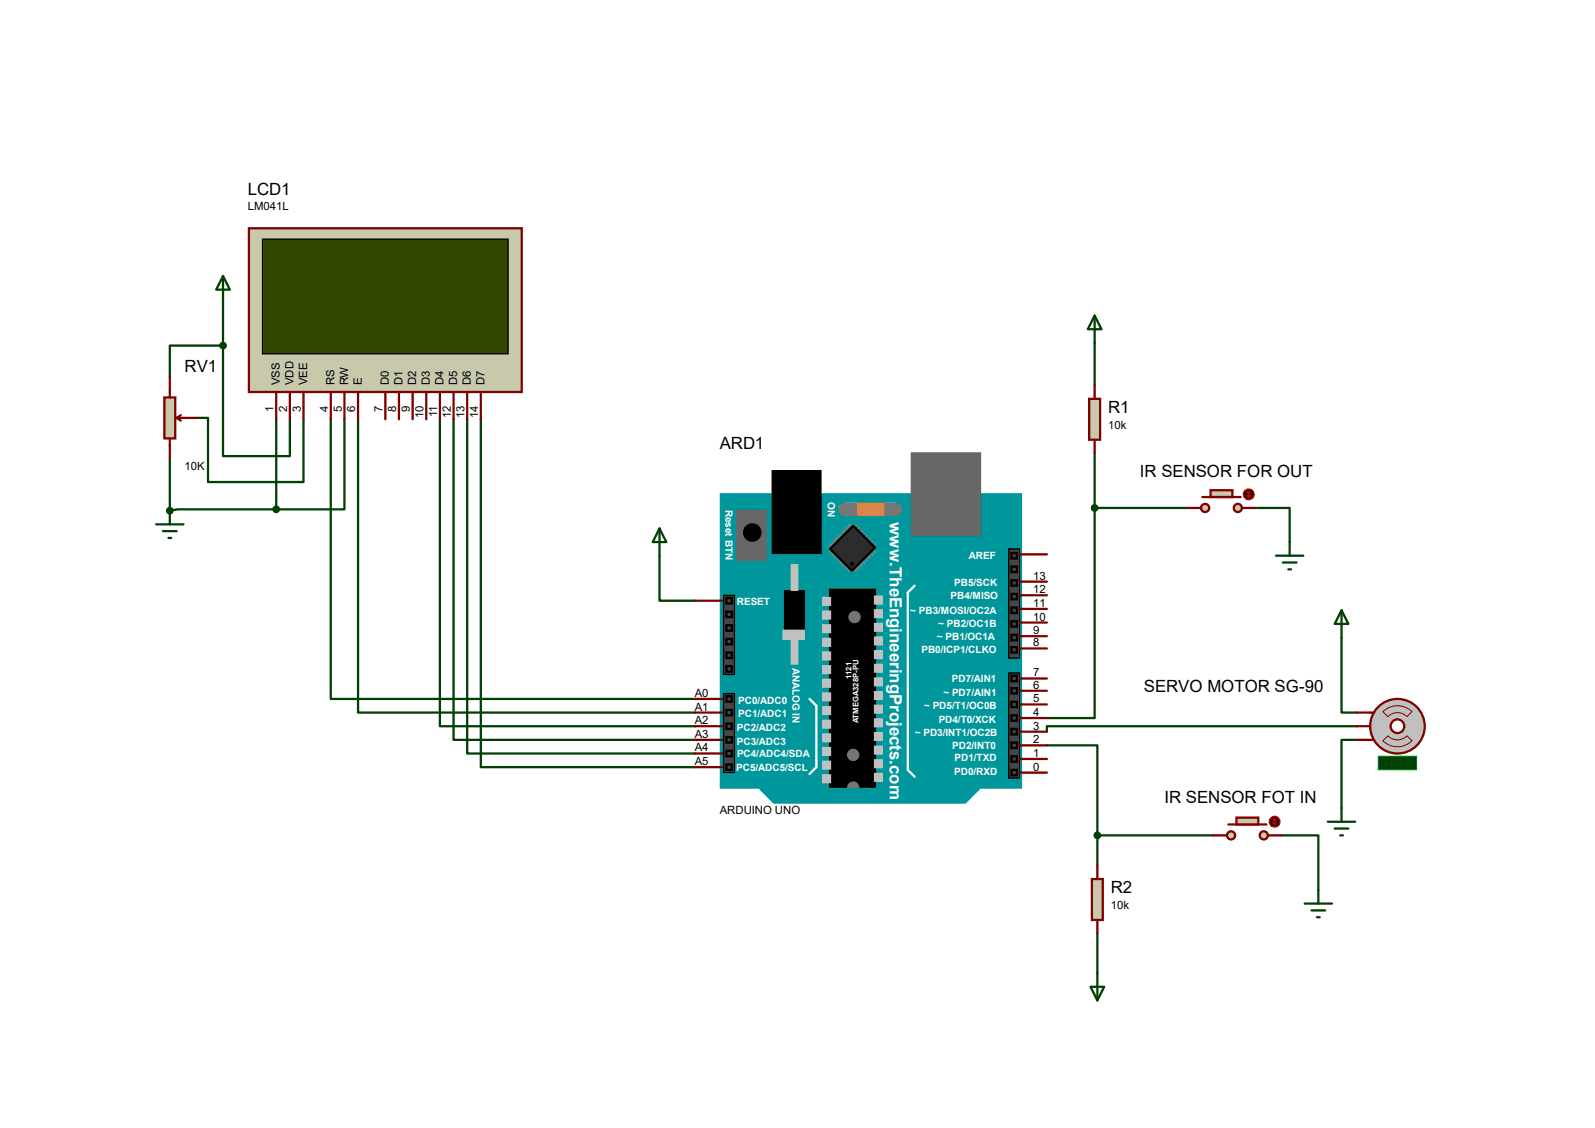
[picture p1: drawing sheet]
<svg xmlns="http://www.w3.org/2000/svg" width="297mm" height="210mm" viewBox="0 0 297 210" stroke-linecap="round" stroke-linejoin="round" font-family="sans-serif">
<path d="M41.5 56.5v7.8M36.7 77.8h2v11.9h17.8v-11.6M41.5 64.3v20.6h12.5v-6.8M41.5 64.3h-9.9v5.9M61.6 78.1v52h67.8M66.7 78.1v54.6h62.7M81.9 78.1v57.1h47.5M84.5 78.1v59.7h44.9M87 78.1v62.2h42.4M89.5 78.1v64.7h39.9M31.6 85.4v9.7M122.8 103.5v8.3h6.6" fill="none" stroke="#004000" stroke-width=".42"/>
<circle cx="31.6" cy="95.1" r=".21" fill="#004000"/>
<g fill="none" stroke="#004000" stroke-width=".42">
<path d="M51.4 78.1v16.7M64.1 78.1v16.7h-12.7M203.8 63.8v7.9M51.4 94.8h-18.3l-1.5 .3M203.8 94.6v39.1h-8.9M203.8 84.4v10.2M203.8 94.6h17.3M233.8 94.6h6.4v6.3M249.8 118.7v14h2.8M194.9 138.8h9.4v16.7M252.6 135.2h-57.7v1M252.6 137.8h-2.8v12.7"/>
<path d="M204.3 155.5v5.6M204.3 155.5h21.6M238.6 155.5h6.9v10.2M204.3 173.8v7.4"/>
</g>
<path d="M134.2 92h55.9v54.6h-55.9z" fill="#00979c" stroke="#00979c" stroke-width=".42"/>
<g fill="#686767" stroke="#686767" stroke-width=".42">
<path d="M169.8 84.4h12.7v15.3h-12.7z"/>
<path d="M137.3 95.1h5.3v9.1h-5.3z"/>
</g>
<g fill="#000" stroke="#000" stroke-width=".42">
<path d="M143.9 87.7h8.9v15.3h-8.9zM146.2 110.1h3.5v8.9h-3.5zM154.6 109.8h8.3v36.8h-8.3z"/>
<circle cx="140.1" cy="99.1" r="1.52"/>
</g>
<path d="M170.3 109.1l-1.3 1.2v33l1.3 1.3M150.7 130.1l1.3 1.3v11.4l-1.3 1.3" fill="none" stroke="#fff" stroke-width=".42"/>
<g fill="#c0c0c0" stroke="#c0c0c0" stroke-width=".42">
<path d="M162.9 111.1h1.3v1.3h-1.3z"/>
<path d="M162.9 113.6h1.3v1.3h-1.3z"/>
<path d="M162.9 116.2h1.3v1.2h-1.3z"/>
<path d="M162.9 118.7h1.3v1.3h-1.3z"/>
<path d="M162.9 121.2h1.3v1.3h-1.3z"/>
<path d="M162.9 123.8h1.3v1.3h-1.3z"/>
<path d="M162.9 126.3h1.3v1.3h-1.3z"/>
<path d="M162.9 128.9h1.3v1.2h-1.3z"/>
<path d="M162.9 131.4h1.3v1.3h-1.3z"/>
<path d="M162.9 133.9h1.3v1.3h-1.3z"/>
<path d="M162.9 136.5h1.3v1.3h-1.3z"/>
<path d="M162.9 139h1.3v1.3h-1.3z"/>
<path d="M162.9 141.6h1.3v1.2h-1.3z"/>
<path d="M162.9 144.1h1.3v1.3h-1.3z"/>
<path d="M153.3 111.3h1.3v1.3h-1.3z"/>
<path d="M153.3 113.9h1.3v1.2h-1.3z"/>
<path d="M153.3 116.4h1.3v1.3h-1.3z"/>
<path d="M153.3 119h1.3v1.2h-1.3z"/>
<path d="M153.3 121.5h1.3v1.3h-1.3z"/>
<path d="M153.3 124h1.3v1.3h-1.3z"/>
<path d="M153.3 126.6h1.3v1.2h-1.3z"/>
<path d="M153.3 129.1h1.3v1.3h-1.3z"/>
<path d="M153.3 131.7h1.3v1.2h-1.3z"/>
<path d="M153.3 134.2h1.3v1.3h-1.3z"/>
<path d="M153.3 136.7h1.3v1.3h-1.3z"/>
<path d="M153.3 139.3h1.3v1.2h-1.3z"/>
<path d="M153.3 141.8h1.3v1.3h-1.3z"/>
<path d="M153.3 144.4h1.3v1.2h-1.3z"/>
<path d="M145.9 117.4h3.8v1.6h-3.8z"/>
<path d="M147.4 105.2h1.1v4.6h-1.1z"/>
<path d="M147.4 119h1.1v4.5h-1.1z"/>
</g>
<path d="M157.4 94.8h9.4" fill="none" stroke="#757575" stroke-width="2.5"/>
<path d="M159.9 93.8h4.6v2h-4.6z" fill="#ff8000" stroke="#ff8000" stroke-width=".42"/>
<g fill="none" stroke="#808080" stroke-width=".47">
<path d="M156.1 99.9l.5 .5M156.6 99.4l.5 .5M157.1 98.9l.5 .5M157.6 98.4l.5 .5M158.1 97.9l.5 .5M159.4 97.9l-.5 .5M159.9 98.4l-.5 .5M160.4 98.9l-.5 .5M160.9 99.4l-.5 .5M161.4 99.9l-.5 .5M154.6 101.4l.5 .5M155.1 100.9l.5 .5"/>
<path d="M155.1 102.2l-.5 .5M155.6 100.4l.5 .5M155.6 102.7l-.5 .5M156.1 103.2l-.5 .5M156.6 103.7l-.5 .5M157.1 104.2l-.5 .5M157.6 104.7l-.5 .5M158.1 105.2l-.5 .5M158.6 105.7l-.5 .6M158.9 105.7l.5 .6M159.4 105.2l.5 .5M159.9 104.7l.5 .5"/>
<path d="M160.4 104.2l.5 .5M160.9 103.7l.5 .5M161.4 103.2l.5 .5M161.9 102.7l.5 .5M161.9 100.4l-.5 .5M162.4 102.2l.5 .5M162.4 100.9l-.5 .5M162.9 101.4l-.5 .5"/>
</g>
<path d="M154.6 102.2l4.3-4.3 4 4-4.3 4.4z" fill="#2c2c2c" stroke="#000" stroke-width=".42"/>
<circle cx="158.6" cy="105" r=".3" fill="#000" stroke="#000" stroke-width=".19"/>
<path d="M187.8 102.2h2.1v20.3h-2.1z" fill="#464646" stroke="#000" stroke-width=".25"/>
<circle cx="158.9" cy="140.5" r="1.06" fill="#757575" stroke="#757575" stroke-width=".19"/>
<g fill="#464646" stroke="#000" stroke-width=".42">
<path d="M188.3 103h1.1v1h-1.1z"/>
<path d="M188.3 108h1.1v1.1h-1.1z"/>
<path d="M188.3 110.6h1.1v1h-1.1z"/>
<path d="M188.3 113.1h1.1v1h-1.1z"/>
<path d="M188.3 115.7h1.1v1h-1.1z"/>
<path d="M188.3 118.2h1.1v1h-1.1z"/>
<path d="M188.3 105.5h1.1v1h-1.1z"/>
<path d="M188.3 120.5h1.1v1h-1.1z"/>
</g>
<g fill="#757575" stroke="#757575" stroke-width=".19">
<circle cx="159.1" cy="114.9" r="1.06"/>
<circle cx="158.9" cy="146.6" r="1.06"/>
</g>
<path d="M141.6 146.9h40.6l-2.5 2.5h-35.6z" fill="#00979c" stroke="#00979c" stroke-width=".42"/>
<g fill="#464646" stroke="#000" stroke-width=".25">
<path d="M134.7 110.8h2.1v14.8h-2.1z"/>
<path d="M187.8 125.3h2.1v19.6h-2.1z"/>
<path d="M134.7 129.1h2.1v14.7h-2.1z"/>
</g>
<g fill="#464646" stroke="#000" stroke-width=".42">
<path d="M135.3 113.9h1v1h-1z"/>
<path d="M135.3 119h1v1h-1z"/>
<path d="M135.3 124h1v1.1h-1z"/>
<path d="M135.3 121.5h1v1h-1z"/>
<path d="M135.3 116.4h1v1h-1z"/>
<path d="M135.3 111.3h1v1.1h-1z"/>
<path d="M188.3 125.8h1.1v1h-1.1z"/>
<path d="M188.3 128.1h1.1v1h-1.1z"/>
<path d="M188.3 130.6h1.1v1.1h-1.1z"/>
<path d="M188.3 133.2h1.1v1h-1.1z"/>
<path d="M188.3 135.7h1.1v1h-1.1z"/>
<path d="M188.3 138.3h1.1v1h-1.1z"/>
<path d="M188.3 140.8h1.1v1h-1.1z"/>
<path d="M188.3 143.3h1.1v1.1h-1.1z"/>
<path d="M135.3 129.6h1v1h-1z"/>
<path d="M135.3 132.2h1v1h-1z"/>
<path d="M135.3 134.7h1v1h-1z"/>
<path d="M135.3 137.2h1v1.1h-1z"/>
<path d="M135.3 139.8h1v1h-1z"/>
<path d="M135.3 142.3h1v1h-1z"/>
</g>
<g fill="none" stroke="#800000" stroke-width=".42">
<path d="M129.4 111.8h5.1M189.9 118.4h5M189.9 115.9h5M189.9 113.4h5M189.9 110.8h5M189.9 108.3h5M189.9 103.2h5M129.4 137.8h5.1M129.4 135.2h5.1M129.4 132.7h5.1M129.4 130.1h5.1M189.9 138.8h5"/>
<path d="M189.9 136.2h5M189.9 133.7h5M189.9 131.1h5M189.9 128.6h5M189.9 126.3h5M189.9 120.7h5M129.4 142.8h5.1M129.4 140.3h5.1M189.9 143.8h5M189.9 141.3h5"/>
</g>
<path d="M46.4 42.5h50.8v30.5h-50.8z" fill="#c8c8aa" stroke="#800000" stroke-width=".42"/>
<path d="M48.9 44.5h45.7v21.4h-45.7z" fill="#324600" stroke="#000" stroke-width=".25"/>
<g fill="none" stroke="#800000" stroke-width=".42">
<path d="M51.4 73v5.1M54 73v5.1M56.5 73v5.1M61.6 73v5.1M64.1 73v5.1M66.7 73v5.1M71.8 73v5.1M74.3 73v5.1M76.8 73v5.1M79.4 73v5.1M81.9 73v5.1M84.5 73v5.1"/>
<path d="M87 73v5.1M89.5 73v5.1"/>
</g>
<path d="M41.5 51.4l1.3 2.5h-2.5zM41.5 51.4v5.1M29.1 97.6h5.1M30.4 98.9h2.5M31.6 95.1v2.5M122.8 98.4l1.3 2.5h-2.6zM122.8 98.4v5.1M31.4 100.2h.5" fill="none" stroke="#004000" stroke-width=".42"/>
<path d="M30.6 74h2v7.6h-2z" fill="#c8c8aa" stroke="#800000" stroke-width=".42"/>
<path d="M31.6 70.2v3.8M32.9 77.8l.8 .5M32.9 77.8h3.8M33.7 77.3l-.8 .5M31.6 81.6v3.8" fill="none" stroke="#800000" stroke-width=".42"/>
<g fill="#004000" stroke="#004000" stroke-width=".42">
<circle cx="41.5" cy="64.3" r=".51"/>
<circle cx="31.6" cy="95.1" r=".51"/>
<circle cx="51.4" cy="94.8" r=".51"/>
</g>
<path d="M202.8 74.3h2.1v7.6h-2.1z" fill="#c8c8aa" stroke="#800000" stroke-width=".42"/>
<path d="M203.8 71.7v2.6M203.8 81.9v2.5" fill="none" stroke="#800000" stroke-width=".42"/>
<g fill="#c8c8aa" stroke="#800000" stroke-width=".42">
<circle cx="230.5" cy="94.6" r=".76"/>
<circle cx="224.4" cy="94.6" r=".76"/>
</g>
<path d="M223.9 92.5h7.1" fill="none" stroke="#800000" stroke-width=".42"/>
<path d="M225.4 91.3h4.1v1.2h-4.1z" fill="#c8c8aa" stroke="#800000" stroke-width=".42"/>
<path d="M221.1 94.6h2.5M231.3 94.6h2.5" fill="none" stroke="#800000" stroke-width=".42"/>
<circle cx="232.5" cy="92" r="1.02" fill="#400000" stroke="#f00" stroke-width=".21"/>
<path d="M232.3 92.3l.2 .2M232.5 91.5v1M232.5 91.5l-.2 .3M232.5 91.5l.3 .3M232.8 92.3l-.3 .2" fill="none" stroke="#f00" stroke-width=".21"/>
<circle cx="203.8" cy="94.6" r=".51" fill="#004000" stroke="#004000" stroke-width=".42"/>
<path d="M203.3 163.7h2.1v7.6h-2.1z" fill="#c8c8aa" stroke="#800000" stroke-width=".42"/>
<path d="M204.3 161.1v2.6M204.3 171.3v2.5" fill="none" stroke="#800000" stroke-width=".42"/>
<path d="M203.8 58.8l1.3 2.5h-2.5zM203.8 58.8v5M203.1 183.7h2.5l-1.3 2.6zM204.3 181.2v5.1" fill="none" stroke="#004000" stroke-width=".42"/>
<circle cx="260.2" cy="135.2" r="5.1" fill="#c0c0c0" stroke="#800000" stroke-width=".42"/>
<circle cx="260.2" cy="135.2" r="1.27" fill="#fff" stroke="#800000" stroke-width=".42"/>
<path d="M255.1 132.7h.8M255.1 137.8h.8" fill="none" stroke="#800000" stroke-width=".42"/>
<path d="M256.7 140.8h7.1v2.5h-7.1z" fill="#004000" stroke="#0f0" stroke-width=".21"/>
<path d="M257.5 137.9l.9-.9a2.46 2.46 0 0 0 3.6 0l.9 .9a3.9 3.9 0 0 1-5.4 0zM257.5 132.5a3.9 3.9 0 0 1 5.4 0l-.9 .9a2.46 2.46 0 0 0-3.6 0z" fill="none" stroke="#800000" stroke-width=".19"/>
<path d="M252.6 135.2h2.5M252.6 132.7h2.5M252.6 137.8h2.5" fill="none" stroke="#800000" stroke-width=".42"/>
<path d="M249.8 113.6l1.3 2.6h-2.6zM249.8 113.6v5.1M247.3 153h5M248.5 154.3h2.6M249.6 155.5h.5M249.8 150.5v2.5" fill="none" stroke="#004000" stroke-width=".42"/>
<g fill="#c8c8aa" stroke="#800000" stroke-width=".42">
<circle cx="235.3" cy="155.5" r=".76"/>
<circle cx="229.2" cy="155.5" r=".76"/>
</g>
<path d="M228.7 153.5h7.1" fill="none" stroke="#800000" stroke-width=".42"/>
<path d="M230.3 152.2h4v1.3h-4z" fill="#c8c8aa" stroke="#800000" stroke-width=".42"/>
<path d="M225.9 155.5h2.6M236.1 155.5h2.5" fill="none" stroke="#800000" stroke-width=".42"/>
<circle cx="237.4" cy="153" r="1.02" fill="#400000" stroke="#f00" stroke-width=".21"/>
<path d="M237.1 153.2l.3 .3M237.4 152.5v1M237.4 152.5l-.3 .2M237.4 152.5l.2 .2M237.6 153.2l-.2 .3" fill="none" stroke="#f00" stroke-width=".21"/>
<circle cx="204.3" cy="155.5" r=".51" fill="#004000" stroke="#004000" stroke-width=".42"/>
<path d="M237.6 103.5h5.1M238.9 104.7h2.5M239.9 106h.5M240.2 100.9v2.6M243 168.2h5M244.2 169.5h2.6M245.2 170.8h.5M245.5 165.7v2.5" fill="none" stroke="#004000" stroke-width=".42"/>
<g font-size="3.1">
<text x="46.1" y="36.2">LCD1</text>
<text x="34.4" y="69.3">RV1</text>
<text x="206.3" y="76.9">R1</text>
<text x="134" y="83.5">ARD1</text>
<text x="212.3" y="88.9">IR SENSOR FOR OUT</text>
<text x="213" y="128.9">SERVO MOTOR SG-90</text>
<text x="216.8" y="149.6">IR SENSOR FOT IN</text>
<text x="206.8" y="166.3">R2</text>
</g>
<text font-size="3.1" fill="#fff" x="165.7" y="97.2" transform="rotate(90 165.7 97.2)">www.TheEngineeringProjects.com</text>
<g font-size="2.1">
<text x="46.1" y="39.2">LM041L</text>
<text x="52.1" y="71.7" transform="rotate(-90 52.1 71.7)">VSS</text>
<text x="54.7" y="71.7" transform="rotate(-90 54.7 71.7)">VDD</text>
<text x="57.2" y="71.7" transform="rotate(-90 57.2 71.7)">VEE</text>
<text x="62.3" y="71.7" transform="rotate(-90 62.3 71.7)">RS</text>
<text x="64.8" y="71.7" transform="rotate(-90 64.8 71.7)">RW</text>
<text x="67.4" y="71.7" transform="rotate(-90 67.4 71.7)">E</text>
<text x="72.4" y="71.7" transform="rotate(-90 72.4 71.7)">D0</text>
<text x="75" y="71.7" transform="rotate(-90 75 71.7)">D1</text>
<text x="77.5" y="71.7" transform="rotate(-90 77.5 71.7)">D2</text>
<text x="80.1" y="71.7" transform="rotate(-90 80.1 71.7)">D3</text>
<text x="82.6" y="71.7" transform="rotate(-90 82.6 71.7)">D4</text>
<text x="85.1" y="71.7" transform="rotate(-90 85.1 71.7)">D5</text>
<text x="87.7" y="71.7" transform="rotate(-90 87.7 71.7)">D6</text>
<text x="90.2" y="71.7" transform="rotate(-90 90.2 71.7)">D7</text>
<text x="50.9" y="76.7" transform="rotate(-90 50.9 76.7)">1</text>
<text x="53.5" y="76.7" transform="rotate(-90 53.5 76.7)">2</text>
<text x="56" y="76.7" transform="rotate(-90 56 76.7)">3</text>
<text x="61.1" y="76.7" transform="rotate(-90 61.1 76.7)">4</text>
<text x="63.6" y="76.7" transform="rotate(-90 63.6 76.7)">5</text>
<text x="66.2" y="76.7" transform="rotate(-90 66.2 76.7)">6</text>
<text x="71.2" y="76.7" transform="rotate(-90 71.2 76.7)">7</text>
<text x="73.8" y="76.7" transform="rotate(-90 73.8 76.7)">8</text>
<text x="76.3" y="76.7" transform="rotate(-90 76.3 76.7)">9</text>
<text x="78.9" y="77.9" transform="rotate(-90 78.9 77.9)">10</text>
<text x="81.4" y="77.7" transform="rotate(-90 81.4 77.7)">11</text>
<text x="83.9" y="77.9" transform="rotate(-90 83.9 77.9)">12</text>
<text x="86.5" y="77.9" transform="rotate(-90 86.5 77.9)">13</text>
<text x="89" y="77.9" transform="rotate(-90 89 77.9)">14</text>
<text x="206.3" y="79.8">10k</text>
<text x="34.4" y="87.6">10K</text>
<text x="192.4" y="107.9">13</text>
<text x="192.4" y="113">11</text>
<text x="192.4" y="110.4">12</text>
<text x="192.4" y="118.1">9</text>
<text x="192.4" y="115.5">10</text>
<text x="192.4" y="125.9">7</text>
<text x="192.4" y="120.4">8</text>
<text x="129.4" y="129.8">A0</text>
<text x="192.4" y="130.8">5</text>
<text x="192.4" y="128.2">6</text>
<text x="129.4" y="137.4">A3</text>
<text x="129.4" y="134.8">A2</text>
<text x="129.4" y="132.3">A1</text>
<text x="192.4" y="135.8">3</text>
<text x="192.4" y="133.3">4</text>
<text x="129.4" y="142.5">A5</text>
<text x="129.4" y="139.9">A4</text>
<text x="192.4" y="143.5">0</text>
<text x="192.4" y="140.9">1</text>
<text x="192.4" y="138.4">2</text>
<text x="134" y="151.6">ARDUINO UNO</text>
<text x="206.8" y="169.2">10k</text>
</g>
<text font-size="2.1" fill="#008000" x="257.6" y="142.8">+88.8</text>
<g font-size="1.9" fill="#fff">
<text x="135.1" y="94.9" transform="rotate(90 135.1 94.9)">Reset BTN</text>
<text x="154.2" y="93.4" transform="rotate(90 154.2 93.4)">ON</text>
<text x="180.4" y="104.1">AREF</text>
<text x="137.2" y="112.7">RESET</text>
<text x="177" y="111.5">PB4/MISO</text>
<text x="177.7" y="109.2">PB5/SCK</text>
<text x="169.5" y="114.3">~ PB3/MOSI/OC2A</text>
<text x="174.5" y="119.1">~ PB1/OC1A</text>
<text x="174.7" y="116.8">~ PB2/OC1B</text>
<text x="147.6" y="124.3" transform="rotate(90 147.6 124.3)">ANALOG IN</text>
<text x="171.6" y="121.6">PB0/ICP1/CLKO</text>
<text x="137.5" y="131">PC0/ADC0</text>
<text x="175.7" y="129.5">~ PD7/AIN1</text>
<text x="177.2" y="127">PD7/AIN1</text>
<text x="137.2" y="136.1">PC2/ADC2</text>
<text x="137.5" y="133.6">PC1/ADC1</text>
<text x="170.3" y="137.1">~ PD3/INT1/OC2B</text>
<text x="172.1" y="132">~ PD5/T1/OC0B</text>
<text x="174.8" y="134.6">PD4/T0/XCK</text>
<text x="137.1" y="143.5">PC5/ADC5/SCL</text>
<text x="137.2" y="138.6">PC3/ADC3</text>
<text x="137.2" y="140.9">PC4/ADC4/SDA</text>
<text x="177.3" y="139.4">PD2/INT0</text>
<text x="177.8" y="141.7">PD1/TXD</text>
<text x="177.7" y="144.2">PD0/RXD</text>
</g>
<g font-size="1.4" fill="#fff">
<text x="158.6" y="126.4" transform="rotate(-90 158.6 126.4)">1121</text>
<text x="159.9" y="134.7" transform="rotate(-90 159.9 134.7)">ATMEGA328P-PU</text>
</g>
</svg>
